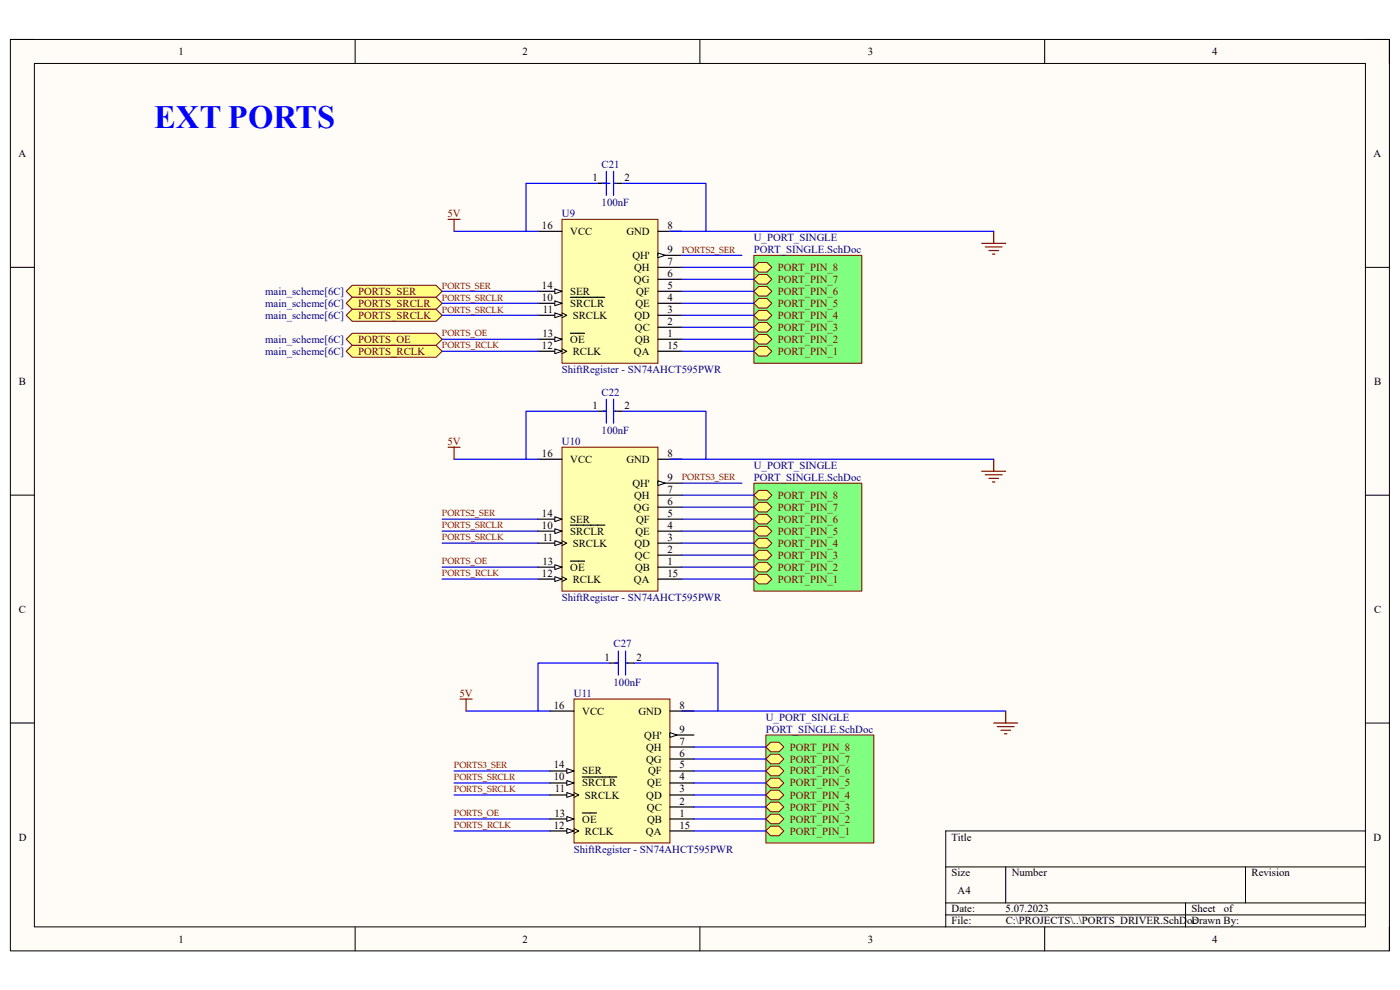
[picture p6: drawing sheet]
<svg xmlns="http://www.w3.org/2000/svg" width="297mm" height="210mm" viewBox="0 0 297 210" stroke-linecap="round" stroke-linejoin="round" font-family="sans-serif">
<path d="M2.2 8.4h292.6v193.3h-292.6z" fill-rule="evenodd" fill="#fffcf8"/>
<path d="M2.2 8.4h292.6v193.3h-292.6z" fill="none" stroke="#000" stroke-width=".21"/>
<path d="M7.3 13.5h282.4v183.1h-282.4z" fill-rule="evenodd" fill="#fffcf8"/>
<g fill="none" stroke="#000" stroke-width=".21">
<path d="M2.2 8.4h5.1M7.3 13.5h282.4v183.1h-282.4zM75.3 8.4v5.1M148.5 8.4v5.1M221.6 8.4v5.1M289.7 8.4h5.1v5.1M2.2 56.7h5.1M289.7 56.7h5.1M2.2 105h5.1M289.7 105.1h5.1M2.2 153.4h5.1M289.7 153.4h5.1"/>
<path d="M289.7 176.3h-89.1v20.3M75.3 196.6v5.1M148.5 196.6v5.1M200.6 183.9h89.1M200.6 191.5h89.1M200.6 194.1h89.1M213.4 183.9v7.6M221.6 196.6v5.1M251.5 191.5v5.1M264.2 183.9v7.6M294.8 196.6v5.1"/>
</g>
<path d="M119.2 46.5h20.4v30.6h-20.4z" fill-rule="evenodd" fill="#ffffb0"/>
<path d="M119.2 46.5h20.4v30.6h-20.4z" fill="none" stroke="#800000" stroke-width=".21"/>
<path d="M139.6 59.3h5.1M139.6 56.7h5.1M139.6 49.1h5.1M139.6 54.2h5.1M139.6 72h5.1M139.6 66.9h5.1M139.6 64.3h5.1M139.6 61.8h5.1" fill="none" stroke="#000" stroke-width=".25"/>
<path d="M139.6 53.7l1.5 .5-1.5 .5z" fill="#f8fcff"/>
<path d="M139.6 53.7l1.5 .5-1.5 .5z" fill="none" stroke="#000" stroke-width=".21"/>
<path d="M114.1 64.3h5.1" fill="none" stroke="#000" stroke-width=".25"/>
<path d="M117.7 63.8l1.5 .5-1.5 .5z" fill="#f8fcff"/>
<path d="M117.7 63.8l1.5 .5-1.5 .5z" fill="none" stroke="#000" stroke-width=".21"/>
<path d="M114.1 66.9h5.1M121 63.1h7.3" fill="none" stroke="#000" stroke-width=".25"/>
<path d="M117.7 66.4l1.5 .5-1.5 .5z" fill="#f8fcff"/>
<path d="M117.7 66.4l1.5 .5-1.5 .5zM119.2 66.4l1 .5-1 .5" fill="none" stroke="#000" stroke-width=".21"/>
<path d="M114.1 74.5h5.1" fill="none" stroke="#000" stroke-width=".25"/>
<path d="M117.7 74l1.5 .5-1.5 .5z" fill="#f8fcff"/>
<path d="M117.7 74l1.5 .5-1.5 .5zM119.2 74l1 .5-1 .5" fill="none" stroke="#000" stroke-width=".21"/>
<path d="M114.1 72h5.1" fill="none" stroke="#000" stroke-width=".25"/>
<path d="M117.7 71.5l1.5 .5-1.5 .5z" fill="#f8fcff"/>
<path d="M117.7 71.5l1.5 .5-1.5 .5z" fill="none" stroke="#000" stroke-width=".21"/>
<path d="M114.1 61.8h5.1M121 70.7h3" fill="none" stroke="#000" stroke-width=".25"/>
<path d="M117.7 61.3l1.5 .5-1.5 .5z" fill="#f8fcff"/>
<path d="M117.7 61.3l1.5 .5-1.5 .5z" fill="none" stroke="#000" stroke-width=".21"/>
<path d="M114.1 49.1h5.1M139.6 74.5h5.1M139.6 69.4h5.1" fill="none" stroke="#000" stroke-width=".25"/>
<path d="M129.4 38.9h-17.8v10.2h2.5M131.9 38.9h17.9v10.2h-7.7M96.3 49.1h15.3M149.8 49.1h61M93.8 74.5h20.3M93.8 72h20.3M93.8 66.9h20.3M93.8 64.3h20.3M93.8 61.8h20.3" fill="none" stroke="#00f" stroke-width=".25"/>
<path d="M208.3 51.6h5.1M209 52.4h3.6M209.8 53.1h2M210.6 53.9h.5M210.8 49.1v2.5" fill="none" stroke="#800000" stroke-width=".25"/>
<path d="M159.9 54.2h22.9v22.9h-22.9z" fill-rule="evenodd" fill="#80ff80"/>
<path d="M159.9 54.2h22.9v22.9h-22.9z" fill="none" stroke="#800000" stroke-width=".21"/>
<path d="M159.9 74.5l1.1-1h1.7l1 1-1 1h-1.7z" fill-rule="evenodd" fill="#ffff80"/>
<path d="M159.9 74.5l1.1-1h1.7l1 1-1 1h-1.7z" fill="none" stroke="#800000" stroke-width=".21"/>
<path d="M159.9 72l1.1-1h1.7l1 1-1 1h-1.7z" fill-rule="evenodd" fill="#ffff80"/>
<path d="M159.9 72l1.1-1h1.7l1 1-1 1h-1.7z" fill="none" stroke="#800000" stroke-width=".21"/>
<path d="M159.9 69.4l1.1-1h1.7l1 1-1 1h-1.7z" fill-rule="evenodd" fill="#ffff80"/>
<path d="M159.9 69.4l1.1-1h1.7l1 1-1 1h-1.7z" fill="none" stroke="#800000" stroke-width=".21"/>
<path d="M161 65.9h1.7l1 1-1 1h-1.7l-1.1-1z" fill-rule="evenodd" fill="#ffff80"/>
<path d="M161 65.9h1.7l1 1-1 1h-1.7l-1.1-1z" fill="none" stroke="#800000" stroke-width=".21"/>
<path d="M159.9 64.3l1.1-1h1.7l1 1-1 1.1h-1.7z" fill-rule="evenodd" fill="#ffff80"/>
<path d="M159.9 64.3l1.1-1h1.7l1 1-1 1.1h-1.7z" fill="none" stroke="#800000" stroke-width=".21"/>
<path d="M159.9 61.8l1.1-1h1.7l1 1-1 1h-1.7z" fill-rule="evenodd" fill="#ffff80"/>
<path d="M159.9 61.8l1.1-1h1.7l1 1-1 1h-1.7z" fill="none" stroke="#800000" stroke-width=".21"/>
<path d="M159.9 59.3l1.1-1.1h1.7l1 1.1-1 1h-1.7z" fill-rule="evenodd" fill="#ffff80"/>
<path d="M159.9 59.3l1.1-1.1h1.7l1 1.1-1 1h-1.7z" fill="none" stroke="#800000" stroke-width=".21"/>
<path d="M161 55.7h1.7l1 1-1 1h-1.7l-1.1-1z" fill-rule="evenodd" fill="#ffff80"/>
<path d="M161 55.7h1.7l1 1-1 1h-1.7l-1.1-1z" fill="none" stroke="#800000" stroke-width=".21"/>
<path d="M144.7 59.3h15.2M144.7 56.7h15.2M144.7 54.2h12.7M144.7 74.5h15.2M144.7 72h15.2M144.7 69.4h15.2M144.7 66.9h15.2M144.7 64.3h15.2M144.7 61.8h15.2" fill="none" stroke="#00f" stroke-width=".25"/>
<path d="M119.2 94.9h20.4v30.5h-20.4z" fill-rule="evenodd" fill="#ffffb0"/>
<path d="M119.2 94.9h20.4v30.5h-20.4z" fill="none" stroke="#800000" stroke-width=".21"/>
<path d="M139.6 97.4h5.1M139.6 115.2h5.1M139.6 112.7h5.1M139.6 110.1h5.1M139.6 107.6h5.1M139.6 105h5.1M139.6 102.5h5.1M139.6 120.3h5.1" fill="none" stroke="#000" stroke-width=".25"/>
<path d="M139.6 102l1.5 .5-1.5 .5z" fill="#f8fcff"/>
<path d="M139.6 102l1.5 .5-1.5 .5z" fill="none" stroke="#000" stroke-width=".21"/>
<path d="M114.1 112.7h5.1" fill="none" stroke="#000" stroke-width=".25"/>
<path d="M117.7 112.2l1.5 .5-1.5 .5z" fill="#f8fcff"/>
<path d="M117.7 112.2l1.5 .5-1.5 .5z" fill="none" stroke="#000" stroke-width=".21"/>
<path d="M114.1 115.2h5.1M121 111.4h7.3" fill="none" stroke="#000" stroke-width=".25"/>
<path d="M117.7 114.7l1.5 .5-1.5 .5z" fill="#f8fcff"/>
<path d="M117.7 114.7l1.5 .5-1.5 .5zM119.2 114.7l1 .5-1 .5" fill="none" stroke="#000" stroke-width=".21"/>
<path d="M114.1 122.9h5.1" fill="none" stroke="#000" stroke-width=".25"/>
<path d="M117.7 122.3l1.5 .6-1.5 .5z" fill="#f8fcff"/>
<path d="M117.7 122.3l1.5 .6-1.5 .5zM119.2 122.3l1 .6-1 .5" fill="none" stroke="#000" stroke-width=".21"/>
<path d="M114.1 120.3h5.1" fill="none" stroke="#000" stroke-width=".25"/>
<path d="M117.7 119.8l1.5 .5-1.5 .5z" fill="#f8fcff"/>
<path d="M117.7 119.8l1.5 .5-1.5 .5z" fill="none" stroke="#000" stroke-width=".21"/>
<path d="M114.1 110.1h5.1M121 119h3" fill="none" stroke="#000" stroke-width=".25"/>
<path d="M117.7 109.6l1.5 .5-1.5 .5z" fill="#f8fcff"/>
<path d="M117.7 109.6l1.5 .5-1.5 .5z" fill="none" stroke="#000" stroke-width=".21"/>
<path d="M114.1 97.4h5.1M139.6 117.8h5.1M139.6 122.9h5.1" fill="none" stroke="#000" stroke-width=".25"/>
<path d="M96.3 97.4h15.3M131.9 87.2h17.9v10.2h-7.7M149.8 97.4h61M93.8 115.2h20.3M93.8 112.7h20.3M93.8 110.1h20.3M93.8 122.9h20.3M93.8 120.3h20.3" fill="none" stroke="#00f" stroke-width=".25"/>
<path d="M208.3 100h5.1M210.8 97.4v2.6M209 100.7h3.6M209.8 101.5h2M210.6 102.2h.5" fill="none" stroke="#800000" stroke-width=".25"/>
<path d="M159.9 102.5h22.9v22.9h-22.9z" fill-rule="evenodd" fill="#80ff80"/>
<path d="M159.9 102.5h22.9v22.9h-22.9z" fill="none" stroke="#800000" stroke-width=".21"/>
<path d="M159.9 122.9l1.1-1.1h1.7l1 1.1-1 1h-1.7z" fill-rule="evenodd" fill="#ffff80"/>
<path d="M159.9 122.9l1.1-1.1h1.7l1 1.1-1 1h-1.7z" fill="none" stroke="#800000" stroke-width=".21"/>
<path d="M161 119.3h1.7l1 1-1 1h-1.7l-1.1-1z" fill-rule="evenodd" fill="#ffff80"/>
<path d="M161 119.3h1.7l1 1-1 1h-1.7l-1.1-1z" fill="none" stroke="#800000" stroke-width=".21"/>
<path d="M161 116.7h1.7l1 1.1-1 1h-1.7l-1.1-1z" fill-rule="evenodd" fill="#ffff80"/>
<path d="M161 116.7h1.7l1 1.1-1 1h-1.7l-1.1-1z" fill="none" stroke="#800000" stroke-width=".21"/>
<path d="M159.9 115.2l1.1-1h1.7l1 1-1 1h-1.7z" fill-rule="evenodd" fill="#ffff80"/>
<path d="M159.9 115.2l1.1-1h1.7l1 1-1 1h-1.7z" fill="none" stroke="#800000" stroke-width=".21"/>
<path d="M159.9 112.7l1.1-1h1.7l1 1-1 1h-1.7z" fill-rule="evenodd" fill="#ffff80"/>
<path d="M159.9 112.7l1.1-1h1.7l1 1-1 1h-1.7z" fill="none" stroke="#800000" stroke-width=".21"/>
<path d="M161 109.1h1.7l1 1-1 1.1h-1.7l-1.1-1.1z" fill-rule="evenodd" fill="#ffff80"/>
<path d="M161 109.1h1.7l1 1-1 1.1h-1.7l-1.1-1.1z" fill="none" stroke="#800000" stroke-width=".21"/>
<path d="M161 106.6h1.7l1 1-1 1h-1.7l-1.1-1z" fill-rule="evenodd" fill="#ffff80"/>
<path d="M161 106.6h1.7l1 1-1 1h-1.7l-1.1-1z" fill="none" stroke="#800000" stroke-width=".21"/>
<path d="M159.9 105l1.1-1h1.7l1 1-1 1.1h-1.7z" fill-rule="evenodd" fill="#ffff80"/>
<path d="M159.9 105l1.1-1h1.7l1 1-1 1.1h-1.7z" fill="none" stroke="#800000" stroke-width=".21"/>
<path d="M144.7 117.8h15.2M144.7 115.2h15.2M144.7 112.7h15.2M144.7 110.1h15.2M144.7 107.6h15.2M144.7 105h15.2M144.7 102.5h12.7M144.7 122.9h15.2M144.7 120.3h15.2" fill="none" stroke="#00f" stroke-width=".25"/>
<path d="M121.8 148.3h20.3v30.5h-20.3z" fill-rule="evenodd" fill="#ffffb0"/>
<path d="M121.8 148.3h20.3v30.5h-20.3z" fill="none" stroke="#800000" stroke-width=".21"/>
<path d="M142.1 158.5h5.1M142.1 150.8h5.1M142.1 155.9h5.1M142.1 173.7h5.1M142.1 168.6h5.1M142.1 166.1h5.1M142.1 163.6h5.1M142.1 161h5.1" fill="none" stroke="#000" stroke-width=".25"/>
<path d="M142.1 155.4l1.5 .5-1.5 .5z" fill="#f8fcff"/>
<path d="M142.1 155.4l1.5 .5-1.5 .5z" fill="none" stroke="#000" stroke-width=".21"/>
<path d="M116.7 166.1h5.1" fill="none" stroke="#000" stroke-width=".25"/>
<path d="M120.2 165.6l1.6 .5-1.6 .5z" fill="#f8fcff"/>
<path d="M120.2 165.6l1.6 .5-1.6 .5z" fill="none" stroke="#000" stroke-width=".21"/>
<path d="M116.7 168.6h5.1M123.5 164.8h7.4" fill="none" stroke="#000" stroke-width=".25"/>
<path d="M120.2 168.1l1.6 .5-1.6 .6z" fill="#f8fcff"/>
<path d="M120.2 168.1l1.6 .5-1.6 .6zM121.8 168.1l1 .5-1 .6" fill="none" stroke="#000" stroke-width=".21"/>
<path d="M116.7 176.3h5.1" fill="none" stroke="#000" stroke-width=".25"/>
<path d="M120.2 175.8l1.6 .5-1.6 .5z" fill="#f8fcff"/>
<path d="M120.2 175.8l1.6 .5-1.6 .5zM121.8 175.8l1 .5-1 .5" fill="none" stroke="#000" stroke-width=".21"/>
<path d="M116.7 173.7h5.1" fill="none" stroke="#000" stroke-width=".25"/>
<path d="M120.2 173.2l1.6 .5-1.6 .5z" fill="#f8fcff"/>
<path d="M120.2 173.2l1.6 .5-1.6 .5z" fill="none" stroke="#000" stroke-width=".21"/>
<path d="M116.7 163.6h5.1M123.5 172.5h3.1" fill="none" stroke="#000" stroke-width=".25"/>
<path d="M120.2 163l1.6 .6-1.6 .5z" fill="#f8fcff"/>
<path d="M120.2 163l1.6 .6-1.6 .5z" fill="none" stroke="#000" stroke-width=".21"/>
<path d="M116.7 150.8h5.1M142.1 176.3h5.1M142.1 171.2h5.1" fill="none" stroke="#000" stroke-width=".25"/>
<path d="M98.9 150.8h15.2M129.4 140.7h-15.3v10.1h2.6M134.5 140.7h17.8v10.1h-7.6M152.3 150.8h61.1M96.3 176.3h20.4M96.3 173.7h20.4M96.3 168.6h20.4M96.3 166.1h20.4M96.3 163.6h20.4" fill="none" stroke="#00f" stroke-width=".25"/>
<path d="M210.8 153.4h5.1M211.6 154.1h3.5M212.3 154.9h2.1M213.1 155.7h.5M213.4 150.8v2.6" fill="none" stroke="#800000" stroke-width=".25"/>
<path d="M162.5 155.9h22.9v22.9h-22.9z" fill-rule="evenodd" fill="#80ff80"/>
<path d="M162.5 155.9h22.9v22.9h-22.9z" fill="none" stroke="#800000" stroke-width=".21"/>
<path d="M162.5 176.3l1-1h1.8l1 1-1 1h-1.8z" fill-rule="evenodd" fill="#ffff80"/>
<path d="M162.5 176.3l1-1h1.8l1 1-1 1h-1.8z" fill="none" stroke="#800000" stroke-width=".21"/>
<path d="M163.5 172.7h1.8l1 1-1 1.1h-1.8l-1-1.1z" fill-rule="evenodd" fill="#ffff80"/>
<path d="M163.5 172.7h1.8l1 1-1 1.1h-1.8l-1-1.1z" fill="none" stroke="#800000" stroke-width=".21"/>
<path d="M163.5 170.2h1.8l1 1-1 1h-1.8l-1-1z" fill-rule="evenodd" fill="#ffff80"/>
<path d="M163.5 170.2h1.8l1 1-1 1h-1.8l-1-1z" fill="none" stroke="#800000" stroke-width=".21"/>
<path d="M163.5 167.6h1.8l1 1-1 1.1h-1.8l-1-1.1z" fill-rule="evenodd" fill="#ffff80"/>
<path d="M163.5 167.6h1.8l1 1-1 1.1h-1.8l-1-1.1z" fill="none" stroke="#800000" stroke-width=".21"/>
<path d="M163.5 165.1h1.8l1 1-1 1h-1.8l-1-1z" fill-rule="evenodd" fill="#ffff80"/>
<path d="M163.5 165.1h1.8l1 1-1 1h-1.8l-1-1z" fill="none" stroke="#800000" stroke-width=".21"/>
<path d="M162.5 163.6l1-1.1h1.8l1 1.1-1 1h-1.8z" fill-rule="evenodd" fill="#ffff80"/>
<path d="M162.5 163.6l1-1.1h1.8l1 1.1-1 1h-1.8z" fill="none" stroke="#800000" stroke-width=".21"/>
<path d="M163.5 160h1.8l1 1-1 1h-1.8l-1-1z" fill-rule="evenodd" fill="#ffff80"/>
<path d="M163.5 160h1.8l1 1-1 1h-1.8l-1-1z" fill="none" stroke="#800000" stroke-width=".21"/>
<path d="M163.5 157.5h1.8l1 1-1 1h-1.8l-1-1z" fill-rule="evenodd" fill="#ffff80"/>
<path d="M163.5 157.5h1.8l1 1-1 1h-1.8l-1-1z" fill="none" stroke="#800000" stroke-width=".21"/>
<path d="M147.2 158.5h15.3M147.2 171.2h15.3M147.2 168.6h15.3M147.2 166.1h15.3M147.2 163.6h15.3M147.2 161h15.3M147.2 176.3h15.3M147.2 173.7h15.3" fill="none" stroke="#00f" stroke-width=".25"/>
<path d="M74.7 60.5h17.8l1.3 1.3-1.3 1.3h-17.8l-1.3-1.3z" fill-rule="evenodd" fill="#ffff80"/>
<path d="M74.7 60.5h17.8l1.3 1.3-1.3 1.3h-17.8l-1.3-1.3z" fill="none" stroke="#800000" stroke-width=".21"/>
<path d="M74.7 63.1h17.8l1.3 1.2-1.3 1.3h-17.8l-1.3-1.3z" fill-rule="evenodd" fill="#ffff80"/>
<path d="M74.7 63.1h17.8l1.3 1.2-1.3 1.3h-17.8l-1.3-1.3z" fill="none" stroke="#800000" stroke-width=".21"/>
<path d="M74.7 73.2h17.8l1.3 1.3-1.3 1.3h-17.8l-1.3-1.3z" fill-rule="evenodd" fill="#ffff80"/>
<path d="M74.7 73.2h17.8l1.3 1.3-1.3 1.3h-17.8l-1.3-1.3z" fill="none" stroke="#800000" stroke-width=".21"/>
<path d="M74.7 65.6h17.8l1.3 1.3-1.3 1.3h-17.8l-1.3-1.3z" fill-rule="evenodd" fill="#ffff80"/>
<path d="M74.7 65.6h17.8l1.3 1.3-1.3 1.3h-17.8l-1.3-1.3z" fill="none" stroke="#800000" stroke-width=".21"/>
<path d="M73.4 72l1.3-1.3h17.8l1.3 1.3-1.3 1.2h-17.8z" fill-rule="evenodd" fill="#ffff80"/>
<path d="M73.4 72l1.3-1.3h17.8l1.3 1.3-1.3 1.2h-17.8z" fill="none" stroke="#800000" stroke-width=".21"/>
<path d="M126.9 38.9h1.7M130.4 38.9h1.5M126.9 87.2h1.7M130.4 87.2h1.5M129.4 140.7h1.8M133 140.7h1.5" fill="none" stroke="#000" stroke-width=".25"/>
<g fill="none" stroke="#00f" stroke-width=".25">
<path d="M127.9 38.9h.7M128.6 36.4v5M130.2 36.4v5M130.4 38.9h.3M126.9 87.2h-15.3v10.2h2.5M127.9 87.2h.7M128.6 84.7v5.1M130.2 84.7v5.1M130.4 87.2h.3M131.2 138.1v5.1M132.7 138.1v5.1M130.4 140.7h.8"/>
<path d="M133 140.7h.2"/>
</g>
<path d="M95.1 46.5h2.5M96.3 46.5v2.6M95.1 94.9h2.5M96.3 94.9v2.5M97.6 148.3h2.5M98.9 148.3v2.5" fill="none" stroke="#800000" stroke-width=".25"/>
<text font-size="6.9" fill="#00f" x="32.7" y="27.2">EXT PORTS</text>
<g font-size="2.3">
<text x="37.9" y="11.7">1</text>
<text x="110.9" y="11.7">2</text>
<text x="184.1" y="11.7">3</text>
<text x="257.1" y="11.7">4</text>
<text x="3.9" y="33.3">A</text>
<text x="291.4" y="33.3">A</text>
<text x="125.7" y="38.4">1</text>
<text x="132.5" y="38.4">2</text>
<text x="115" y="48.6">16</text>
<text x="121" y="49.8">VCC</text>
<text x="132.9" y="49.8">GND</text>
<text x="141.6" y="48.6">8</text>
<text x="141.6" y="53.6">9</text>
<text x="134.2" y="54.9">QH'</text>
<text x="134.5" y="60">QG</text>
<text x="134.5" y="57.4">QH</text>
<text x="141.6" y="58.7">6</text>
<text x="141.6" y="56.2">7</text>
<text x="115" y="63.8">10</text>
<text x="115" y="61.3">14</text>
<text x="121" y="65.1">SRCLR</text>
<text x="121" y="62.6">SER</text>
<text x="134.8" y="65.1">QE</text>
<text x="135" y="62.6">QF</text>
<text x="141.6" y="63.8">4</text>
<text x="141.6" y="61.3">5</text>
<text x="115.1" y="71.5">13</text>
<text x="115.2" y="66.4">11</text>
<text x="121.5" y="67.6">SRCLK</text>
<text x="134.6" y="67.6">QD</text>
<text x="134.7" y="70.2">QC</text>
<text x="141.6" y="71.5">1</text>
<text x="141.6" y="66.4">3</text>
<text x="141.6" y="68.9">2</text>
<text x="115" y="74">12</text>
<text x="121" y="72.7">OE</text>
<text x="121.5" y="75.3">RCLK</text>
<text x="134.5" y="75.3">QA</text>
<text x="134.7" y="72.7">QB</text>
<text x="141.6" y="74">15</text>
<text x="4" y="81.6">B</text>
<text x="291.5" y="81.6">B</text>
<text x="125.7" y="86.7">1</text>
<text x="132.5" y="86.7">2</text>
<text x="115" y="96.9">16</text>
<text x="121" y="98.2">VCC</text>
<text x="132.9" y="98.2">GND</text>
<text x="141.6" y="96.9">8</text>
<text x="141.6" y="102">9</text>
<text x="134.2" y="103.3">QH'</text>
<text x="134.5" y="105.8">QH</text>
<text x="141.6" y="107.1">6</text>
<text x="141.6" y="104.5">7</text>
<text x="115" y="112.1">10</text>
<text x="115" y="109.6">14</text>
<text x="121" y="113.4">SRCLR</text>
<text x="121" y="110.9">SER</text>
<text x="134.5" y="108.3">QG</text>
<text x="134.8" y="113.4">QE</text>
<text x="135" y="110.9">QF</text>
<text x="141.6" y="112.1">4</text>
<text x="141.6" y="109.6">5</text>
<text x="115.1" y="119.8">13</text>
<text x="115.2" y="114.7">11</text>
<text x="121.5" y="116">SRCLK</text>
<text x="134.6" y="116">QD</text>
<text x="134.7" y="118.5">QC</text>
<text x="141.6" y="119.8">1</text>
<text x="141.6" y="114.7">3</text>
<text x="141.6" y="117.3">2</text>
<text x="115" y="122.3">12</text>
<text x="121" y="121.1">OE</text>
<text x="121.5" y="123.6">RCLK</text>
<text x="134.5" y="123.6">QA</text>
<text x="134.7" y="121.1">QB</text>
<text x="141.6" y="122.3">15</text>
<text x="4" y="130">C</text>
<text x="291.5" y="130">C</text>
<text x="128.3" y="140.1">1</text>
<text x="135" y="140.1">2</text>
<text x="117.5" y="150.3">16</text>
<text x="123.5" y="151.6">VCC</text>
<text x="135.5" y="151.6">GND</text>
<text x="144.1" y="150.3">8</text>
<text x="144.1" y="155.4">9</text>
<text x="136.7" y="156.7">QH'</text>
<text x="137.1" y="161.8">QG</text>
<text x="137.1" y="159.2">QH</text>
<text x="144.1" y="160.5">6</text>
<text x="144.1" y="157.9">7</text>
<text x="117.5" y="165.6">10</text>
<text x="117.5" y="163">14</text>
<text x="123.5" y="166.8">SRCLR</text>
<text x="123.5" y="164.3">SER</text>
<text x="137.3" y="166.8">QE</text>
<text x="137.5" y="164.3">QF</text>
<text x="144.1" y="165.6">4</text>
<text x="144.1" y="163">5</text>
<text x="117.6" y="173.2">13</text>
<text x="117.7" y="168.1">11</text>
<text x="124.1" y="169.4">SRCLK</text>
<text x="137.1" y="169.4">QD</text>
<text x="137.2" y="172">QC</text>
<text x="144.1" y="173.2">1</text>
<text x="144.1" y="168.1">3</text>
<text x="144.1" y="170.7">2</text>
<text x="4" y="178.3">D</text>
<text x="117.5" y="175.8">12</text>
<text x="123.5" y="174.5">OE</text>
<text x="124.1" y="177">RCLK</text>
<text x="137" y="177">QA</text>
<text x="137.3" y="174.5">QB</text>
<text x="144.1" y="175.8">15</text>
<text x="201.9" y="178.3">Title</text>
<text x="291.4" y="178.3">D</text>
<text x="201.9" y="185.9">Size</text>
<text x="214.6" y="185.9">Number</text>
<text x="265.5" y="185.9">Revision</text>
<text x="203.2" y="189.7">A4</text>
<text x="201.9" y="193.5">Date:</text>
<text x="201.9" y="196.1">File:</text>
<text x="213.3" y="193.5">5.07.2023</text>
<text x="213.4" y="196.1">C:\PROJECTS\..\PORTS_DRIVER.SchDoc</text>
<text x="252.8" y="196.1">Drawn By:</text>
<text x="252.8" y="193.5">Sheet</text>
<text x="259.6" y="193.5">of</text>
<text x="37.9" y="199.9">1</text>
<text x="110.9" y="199.9">2</text>
<text x="184.1" y="199.9">3</text>
<text x="257.1" y="199.9">4</text>
</g>
<g font-size="2.3" fill="#000080">
<text x="127.6" y="35.6">C21</text>
<text x="119.2" y="46">U9</text>
<text x="127.6" y="43.7">100nF</text>
<text x="159.9" y="51.1">U_PORT_SINGLE</text>
<text x="159.9" y="53.6">PORT_SINGLE.SchDoc</text>
<text x="56.3" y="62.6">main_scheme[6C]</text>
<text x="56.3" y="65.1">main_scheme[6C]</text>
<text x="56.3" y="67.6">main_scheme[6C]</text>
<text x="56.3" y="75.3">main_scheme[6C]</text>
<text x="56.3" y="72.7">main_scheme[6C]</text>
<text x="119.2" y="79.1">ShiftRegister - SN74AHCT595PWR</text>
<text x="127.6" y="83.9">C22</text>
<text x="119.2" y="94.4">U10</text>
<text x="127.6" y="92.1">100nF</text>
<text x="159.9" y="99.4">U_PORT_SINGLE</text>
<text x="159.9" y="102">PORT_SINGLE.SchDoc</text>
<text x="119.2" y="127.4">ShiftRegister - SN74AHCT595PWR</text>
<text x="130.2" y="137.3">C27</text>
<text x="121.8" y="147.8">U11</text>
<text x="130.2" y="145.5">100nF</text>
<text x="162.5" y="152.9">U_PORT_SINGLE</text>
<text x="162.5" y="155.4">PORT_SINGLE.SchDoc</text>
<text x="121.8" y="180.8">ShiftRegister - SN74AHCT595PWR</text>
</g>
<g font-size="2.3" fill="#800000">
<text x="95" y="46">5V</text>
<text x="165" y="60">PORT_PIN_7</text>
<text x="165" y="57.4">PORT_PIN_8</text>
<text x="76" y="62.6">PORTS_SER</text>
<text x="76" y="65.1">PORTS_SRCLR</text>
<text x="165" y="65.1">PORT_PIN_5</text>
<text x="165" y="62.6">PORT_PIN_6</text>
<text x="76" y="67.6">PORTS_SRCLK</text>
<text x="165" y="70.2">PORT_PIN_3</text>
<text x="165" y="67.6">PORT_PIN_4</text>
<text x="76" y="75.3">PORTS_RCLK</text>
<text x="76" y="72.7">PORTS_OE</text>
<text x="165" y="75.3">PORT_PIN_1</text>
<text x="165" y="72.7">PORT_PIN_2</text>
<text x="95" y="94.4">5V</text>
<text x="165" y="105.8">PORT_PIN_8</text>
<text x="165" y="113.4">PORT_PIN_5</text>
<text x="165" y="110.9">PORT_PIN_6</text>
<text x="165" y="108.3">PORT_PIN_7</text>
<text x="165" y="118.5">PORT_PIN_3</text>
<text x="165" y="116">PORT_PIN_4</text>
<text x="165" y="123.6">PORT_PIN_1</text>
<text x="165" y="121.1">PORT_PIN_2</text>
<text x="97.5" y="147.8">5V</text>
<text x="167.6" y="161.8">PORT_PIN_7</text>
<text x="167.6" y="159.2">PORT_PIN_8</text>
<text x="167.6" y="166.8">PORT_PIN_5</text>
<text x="167.6" y="164.3">PORT_PIN_6</text>
<text x="167.6" y="172">PORT_PIN_3</text>
<text x="167.6" y="169.4">PORT_PIN_4</text>
<text x="167.6" y="177">PORT_PIN_1</text>
<text x="167.6" y="174.5">PORT_PIN_2</text>
</g>
<g font-size="1.9" fill="#800000">
<text x="144.7" y="53.6">PORTS2_SER</text>
<text x="93.8" y="61.2">PORTS_SER</text>
<text x="93.8" y="63.8">PORTS_SRCLR</text>
<text x="93.8" y="66.3">PORTS_SRCLK</text>
<text x="93.8" y="71.4">PORTS_OE</text>
<text x="93.8" y="73.9">PORTS_RCLK</text>
<text x="144.7" y="101.9">PORTS3_SER</text>
<text x="93.8" y="109.6">PORTS2_SER</text>
<text x="93.8" y="112.1">PORTS_SRCLR</text>
<text x="93.8" y="114.6">PORTS_SRCLK</text>
<text x="93.8" y="119.7">PORTS_OE</text>
<text x="93.8" y="122.3">PORTS_RCLK</text>
<text x="96.3" y="163">PORTS3_SER</text>
<text x="96.3" y="165.5">PORTS_SRCLR</text>
<text x="96.3" y="168.1">PORTS_SRCLK</text>
<text x="96.3" y="173.1">PORTS_OE</text>
<text x="96.3" y="175.7">PORTS_RCLK</text>
</g>
</svg>
